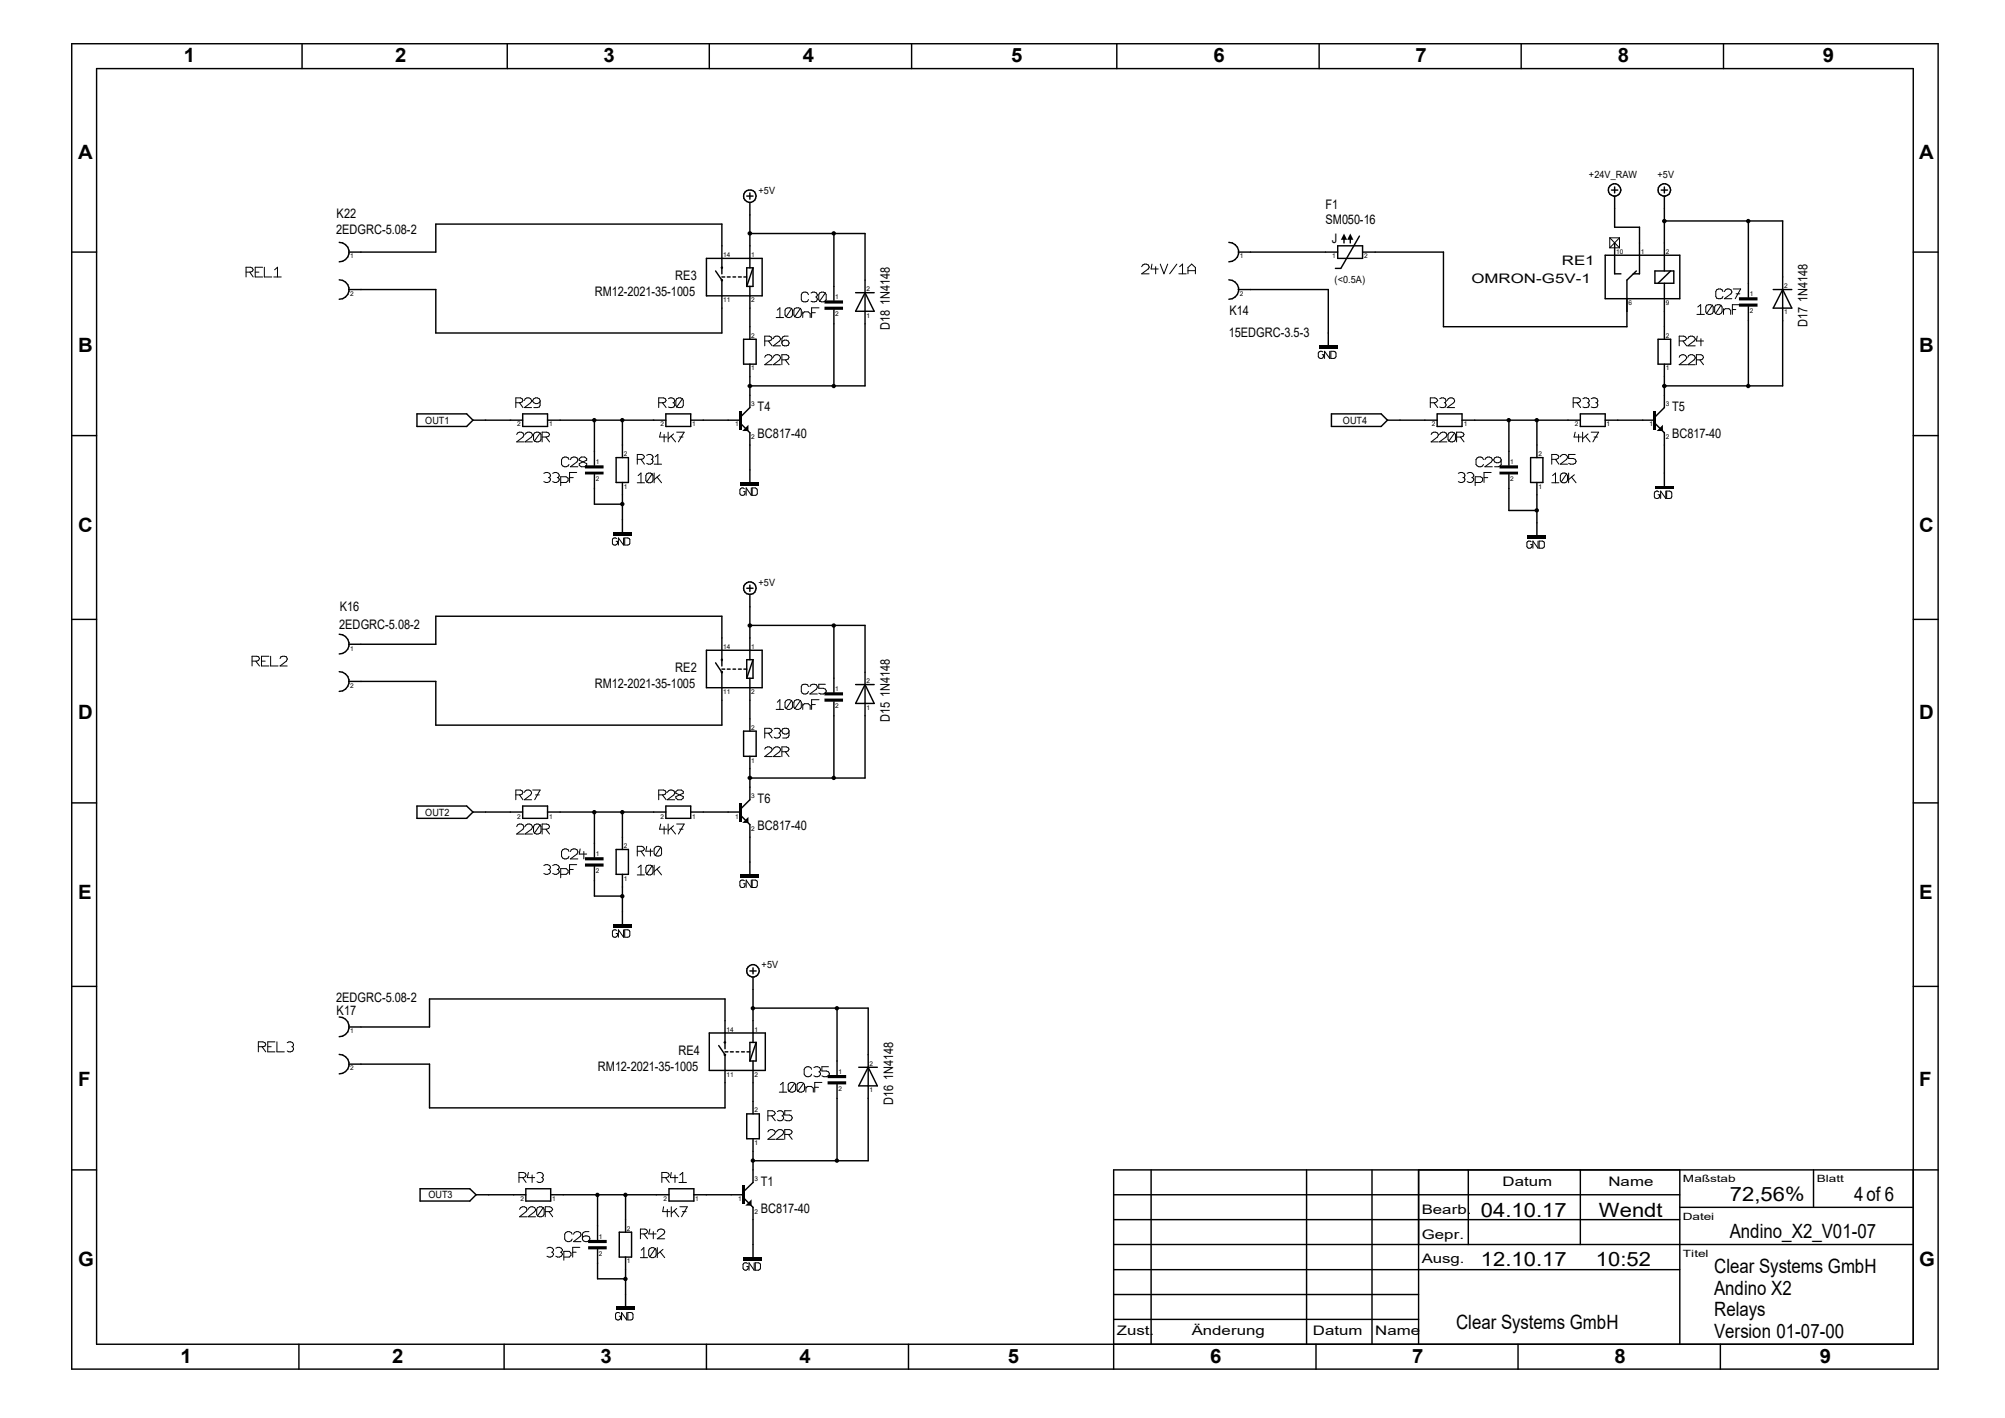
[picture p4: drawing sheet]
<svg xmlns="http://www.w3.org/2000/svg" width="297mm" height="210mm" viewBox="0 0 297 210" stroke-linecap="round" stroke-linejoin="round" font-family="sans-serif">
<g fill="none" stroke="#000" stroke-width=".15">
<path d="M38.9 39.6h-1.1v1.4h1.1M39.2 39.6v1.4h1.1M40.7 40l.4-.4v1.4M169.1 39.5a.56 .56 0 0 1 .6-.4 .56 .56 0 0 1 .5 .5l-.1 .2-1 .8h1.1M170.6 39.1l-.1 .7h1.1M171.2 39.5v1.1M171.9 39.1l.5 1.5 .6-1.5M174.3 39.1l-1 1.5M174.8 39.5l.4-.4v1.5M238.5 35.2l1.4 1.5M238.5 36.7h1.4M238.5 35.2v1.5"/>
<path d="M238.5 35.2h1.4M239.9 35.2l-1.4 1.5M239.9 35.2v1.5M36.4 40.3h.7l.4-.3-.1-.3-.3-.1h-.7v1.4M37 40.3l.5 .7M37.8 40.3h.6M40.6 41h1.1M76.4 59.6h.7l.4-.3-.2-.2-.2-.2h-.7v1.5M77 59.6l.5 .8M77.7 59.3a.54 .54 0 0 1 .6-.4 .54 .54 0 0 1 .4 .5l-.1 .2-.9 .8h1M80 59.4a.58 .58 0 0 1-.6 .4 .58 .58 0 0 1-.5-.5 .58 .58 0 0 1 .6-.4 .58 .58 0 0 1 .5 .4v.7l-.1 .3-.8 .1M97.6 59.6h.7l.4-.3-.1-.2-.3-.2h-.7v1.5"/>
<path d="M98.1 59.6l.6 .8M99 59.1a.56 .56 0 0 1 .6-.1 .56 .56 0 0 1 .3 .4l-.1 .2M99.7 59.6h.1M99.8 59.6l.1 .4a.65 .65 0 0 1-.9 .3M101.1 59.1l.1 .2v.7a.68 .68 0 0 1-1 .3M101.1 59.1a.61 .61 0 0 0-1 .2v.7l.1 .3M101.1 59.1l-.9 1.2M113.3 52.9a.56 .56 0 0 1 .6-.4 .56 .56 0 0 1 .5 .5l-.2 .3-.9 .7h1.1M113.3 50.5h.7l.4-.3-.2-.3-.2-.1h-.7v1.4M113.8 50.5l.6 .7M114.6 52.9a.51 .51 0 0 1 .7-.4 .51 .51 0 0 1 .2 .8l-.9 .7h1M114.6 50.2a.54 .54 0 0 1 .5-.4 .54 .54 0 0 1 .5 .5l-.1 .2-.9 .7h1"/>
<path d="M115 47h1.1M115.1 45.9l.4-.3v1.4M115.8 53.3h.7l.3-.1 .1-.3-.1-.2-.3-.2h-.7v1.5M116.3 53.3l.6 .7M116.8 49.8h-.6l-.2 .1-.2 .3v.7a.55 .55 0 0 0 .6 .3 .55 .55 0 0 0 .5-.4 .55 .55 0 0 0-.5-.4 .55 .55 0 0 0-.6 .4M117.3 45.7a.68 .68 0 0 0-1 .2v.8l.2 .2M117.3 45.7l.1 .2v.8a.58 .58 0 0 1-.9 .2M117.3 45.7l-.8 1.2M118.6 45.7a.68 .68 0 0 0-1 .2v.8l.1 .2M118.6 45.7l.1 .2v.8a.61 .61 0 0 1-1 .2M118.6 45.7l-.9 1.2M118.9 46.2v.8"/>
<path d="M118.9 46.4l.3-.2h.5l.3 .2v.6M119.8 43.6a.55 .55 0 0 0-.6-.4 .55 .55 0 0 0-.5 .4v.8a.57 .57 0 0 0 .5 .3 .57 .57 0 0 0 .6-.3M120.1 43.4a.56 .56 0 0 1 .6-.1 .56 .56 0 0 1 .4 .5l-.2 .2M120.2 46.3h.6M120.8 44h.1M120.9 44l.2 .4a.65 .65 0 0 1-1 .2M121.3 45.6h-1.1v1.4M122.3 43.4l.1 .2v.8a.68 .68 0 0 1-1 .2M122.3 43.4a.61 .61 0 0 0-1 .2v.8l.1 .2M122.3 43.4l-.9 1.2M174.6 40.6h1.1M176 40.6v-1l.5-.5 .6 .5v1"/>
<path d="M176 40.1h1.1M196 52.1a.44 .44 0 0 0-.7 .2v.5a.41 .41 0 0 0 .4 .3 .41 .41 0 0 0 .3-.3v-.3h-.1M197 52v1.1l-.8-1.1v1.1M197.1 52h.5l.3 .3v.5l-.1 .2-.7 .1zM211.9 59.6h.7l.4-.3-.2-.2-.2-.2h-.7v1.5M212.4 59.6l.6 .8M213.3 59.1a.55 .55 0 0 1 .6-.2 .55 .55 0 0 1 .3 .5l-.1 .2M214 59.6h.1M214.1 59.6l.1 .4a.63 .63 0 0 1-.9 .3M214.4 59.3a.56 .56 0 0 1 .6-.4 .56 .56 0 0 1 .5 .5l-.2 .2-.9 .8h1.1M233 59.6h.8l.3-.3-.1-.2-.2-.2h-.8v1.5M233.6 59.6l.5 .8"/>
<path d="M234.5 59.1a.56 .56 0 0 1 .6-.1 .56 .56 0 0 1 .3 .4l-.1 .2M235.2 59.6h.1M235.3 59.6l.1 .4a.65 .65 0 0 1-.9 .3M235.7 59.1a.59 .59 0 0 1 .6-.2 .59 .59 0 0 1 .4 .5l-.1 .2M236.4 59.6h.2M236.6 59.6l.1 .4a.68 .68 0 0 1-1 .3M248.8 50.5h.6l.5-.3-.2-.3-.3-.1h-.6v1.4M248.8 52.9a.56 .56 0 0 1 .6-.4 .56 .56 0 0 1 .5 .5l-.2 .3-.9 .7h1.1M249.3 50.5l.6 .7M250 52.9a.56 .56 0 0 1 .6-.4 .56 .56 0 0 1 .5 .5l-.1 .3-1 .7h1.1M250 50.2a.56 .56 0 0 1 .6-.4 .56 .56 0 0 1 .5 .5l-1.1 .9h1.1M251.3 53.3h.7l.2-.1 .1-.3-.1-.2-.2-.2h-.7v1.5"/>
<path d="M251.4 46.6h1.1M251.4 49.8l-.1 .7h1M251.5 45.5l.4-.4v1.5M251.8 53.3l.5 .7M252 50.2v1M253.7 45.2l.1 .3v.7a.61 .61 0 0 1-1 .2M253.7 45.2a.68 .68 0 0 0-1 .3v.7l.1 .2M253.7 45.2l-.9 1.2M254.9 45.2l.2 .3v.7a.61 .61 0 0 1-1 .2M254.9 45.2a.65 .65 0 0 0-.9 .3v.7l.1 .2M254.9 45.2l-.8 1.2M255.2 43.2a.55 .55 0 0 0-.5-.4 .55 .55 0 0 0-.5 .4v.7a.57 .57 0 0 0 .5 .4 .57 .57 0 0 0 .5-.4"/>
<path d="M255.3 45.7v.9M255.3 46l.3-.3h.5l.3 .3v.6M255.4 43.2a.56 .56 0 0 1 .6-.4 .56 .56 0 0 1 .5 .5l-.1 .2-1 .7h1.1M256.6 45.8h.5M256.8 42.8h1.1l-.9 1.4M257.2 43.5h.5M257.7 45.1h-1.1v1.5M76.5 64.3a.55 .55 0 0 1 .6-.3 .55 .55 0 0 1 .5 .5l-.1 .2-1 .7h1.1M77.8 64.3a.57 .57 0 0 1 .6-.3 .57 .57 0 0 1 .5 .5l-.2 .2-.9 .7h1.1M80 64.1a.64 .64 0 0 0-1 .2v.8l.2 .2M80 64.1l.1 .2v.8a.64 .64 0 0 1-.9 .2M80 64.1l-.8 1.2"/>
<path d="M80.3 64.7h.7l.3-.1 .1-.3-.1-.2-.3-.1h-.7v1.4M80.6 70.1a.59 .59 0 0 1 .6-.1 .59 .59 0 0 1 .3 .5l-.1 .2M80.9 64.7l.5 .7M81.2 70.7h.2M81.4 70.7l.1 .4a.61 .61 0 0 1-.9 .2M81.9 70.1a.59 .59 0 0 1 .6-.1 .59 .59 0 0 1 .3 .5l-.1 .2M82.5 70.7h.2M82.7 70.7l.1 .3a.57 .57 0 0 1-.3 .5 .57 .57 0 0 1-.6-.2M83.1 71.5h.8l.3-.3v-.4l-.3-.2h-.8v1.3M84.3 68.1a.58 .58 0 0 0-.6-.4 .58 .58 0 0 0-.5 .4v.7a.61 .61 0 0 0 .5 .3 .61 .61 0 0 0 .6-.3M84.4 70.7h.5M84.5 68.1a.57 .57 0 0 1 .6-.4 .57 .57 0 0 1 .5 .5l-.1 .2-1 .7h1.1"/>
<path d="M85.4 70h-1v1.5M85.8 67.9v.3l1.1 .5v.2l-.3 .2h-.5l-.3-.2v-.2l1.1-.5v-.3l-.3-.2h-.5zM91.4 79.8a.39 .39 0 0 0-.7 .1v.6a.4 .4 0 0 0 .4 .3 .4 .4 0 0 0 .4-.3v-.3h-.2M92.4 79.7v1l-.8-1v1M92.5 79.7l.7 .1 .1 .1-.1 .7-.7 .1zM94.4 68h.7l.2-.1 .2-.3-.4-.3h-.7v1.4M94.4 71.5h1.1M94.5 70.4l.5-.3v1.4M95 68l.5 .7M95.8 67.4a.55 .55 0 0 1 .6-.1 .55 .55 0 0 1 .3 .5l-.1 .2M96.5 68h.1M96.6 70.2a.57 .57 0 0 0-.9 .2v.8l.1 .2"/>
<path d="M96.6 68l.1 .4a.57 .57 0 0 1-.9 .2M96.6 70.2l.1 .2v.8a.59 .59 0 0 1-.9 .2M96.6 70.2l-.8 1.2M96.9 70.1v1.4M96.9 68.7h1.1M97.1 67.6l.4-.3v1.4M97.3 70.7l.7 .8M97.7 70.3l-.8 .7M97.9 64l-.2 .7h1.1M98.4 64.3v1.1M99 64v1.4M99.4 64.6l.7 .8"/>
<path d="M99.8 64.3l-.8 .7M100.2 64h1.1l-.8 1.4M100.7 64.7h.5M110.3 72.4l-.2-.1-.4 .1-.1 .7a.41 .41 0 0 0 .4 .3 .41 .41 0 0 0 .4-.3v-.3h-.2M111.3 72.3v1.1l-.8-1.1v1.1M111.4 72.3h.5l.2 .1 .1 .2-.1 .7-.7 .1zM212 64.3a.55 .55 0 0 1 .6-.3 .55 .55 0 0 1 .5 .5l-.2 .2-.9 .7h1.1M213.2 64.3a.57 .57 0 0 1 .6-.3 .57 .57 0 0 1 .5 .5l-.1 .2-1 .7h1.1M215.5 64.1l.1 .2v.8a.64 .64 0 0 1-1 .2M215.5 64.1a.64 .64 0 0 0-1 .2v.8l.1 .2M215.5 64.1l-.9 1.2M215.8 64.7h.7l.2-.1 .2-.3-.2-.2-.2-.1h-.7v1.4"/>
<path d="M216 70.1a.59 .59 0 0 1 .6-.1 .59 .59 0 0 1 .4 .5l-.1 .2M216.3 64.7l.6 .7M216.7 70.7h.2M216.9 70.7l.1 .4a.61 .61 0 0 1-1 .2M217.3 70.1a.59 .59 0 0 1 .6-.1 .59 .59 0 0 1 .4 .5l-.2 .2M218 70.7h.1M218.1 70.7l.2 .3a.57 .57 0 0 1-.4 .5 .57 .57 0 0 1-.6-.2M218.5 71.5h.8l.3-.3v-.4l-.3-.2h-.8v1.3M219.8 68.1a.58 .58 0 0 0-.6-.4 .58 .58 0 0 0-.5 .4v.7a.61 .61 0 0 0 .5 .3 .61 .61 0 0 0 .6-.3M219.8 70.7h.6M220 68.1a.57 .57 0 0 1 .5-.4 .57 .57 0 0 1 .6 .5l-.2 .2-.9 .7h1.1M220.9 70h-1.1v1.5"/>
<path d="M222.4 68.2a.57 .57 0 0 1-.6 .4 .57 .57 0 0 1-.5-.5 .58 .58 0 0 1 .5-.4 .58 .58 0 0 1 .6 .4v.7l-.2 .2-.2 .1h-.6M229.9 71.5h1M229.9 68h.6l.3-.1 .1-.3-.4-.3h-.6v1.4M230 70.4l.4-.3v1.4M230.4 68l.5 .7M231.1 67.6a.55 .55 0 0 1 .6-.3 .55 .55 0 0 1 .5 .5l-.1 .2-1 .7h1.1M232.1 70.2a.57 .57 0 0 0-1 .2v.8l.2 .2M232.1 70.2l.1 .2v.8a.59 .59 0 0 1-.9 .2M232.1 70.2l-.8 1.2M232.4 70.1v1.4M232.8 70.7l.7 .8M233.2 70.3l-.8 .7"/>
<path d="M233.3 67.3h-.9v.6h.6l.3 .1 .2 .4a.71 .71 0 0 1-1.1 .2M233.3 64l-.1 .7h1.1M233.8 64.3v1.1M234.4 64v1.4M234.9 64.6l.6 .8M235.2 64.3l-.8 .7M235.7 64h1.1l-.8 1.4M236.1 64.7h.5M245.7 72.9l-.2-.2-.3 .2-.1 .7a.41 .41 0 0 0 .3 .2 .41 .41 0 0 0 .4-.2v-.3h-.2M246.8 72.7v1.1l-.8-1.1v1.1M246.9 72.7h.5l.2 .2v.1v.7l-.7 .1zM37.3 97.9h.8l.2-.1 .1-.3-.1-.2-.2-.1h-.8v1.4"/>
<path d="M37.9 97.9l.5 .7M38.7 97.9h.6M39.8 97.2h-1.1v1.4h1.1M40.1 97.2v1.4h1.1M41.5 97.5a.55 .55 0 0 1 .6-.3 .55 .55 0 0 1 .4 .5l-.1 .2-.9 .7h1M226.8 80.2a.39 .39 0 0 0-.6 .2v.5a.4 .4 0 0 0 .4 .3 .4 .4 0 0 0 .3-.3v-.3h-.2M227.8 80.1v1.1l-.7-1.1v1.1M228 80.1l.7 .1 .1 .2-.1 .7-.7 .1zM76.4 117.7h.7l.2-.1 .2-.3-.4-.3h-.7v1.4M77 117.7l.5 .7M77.7 117.3a.55 .55 0 0 1 .6-.3 .55 .55 0 0 1 .4 .5l-.1 .2-.9 .7h1M78.9 117h1.1l-.8 1.4"/>
<path d="M79.3 117.7h.6M97.6 117.7h.7l.3-.1 .1-.3-.4-.3h-.7v1.4M98.1 117.7l.6 .7M98.8 117.3a.58 .58 0 0 1 .6-.3 .58 .58 0 0 1 .5 .5l-.1 .2-1 .7h1.1M100.1 117.2l.3-.2h.5l.3 .2v.3l-1.1 .5v.2l.3 .2h.5l.3-.2v-.2l-1.1-.5zM113.3 111a.58 .58 0 0 1 .6-.4 .58 .58 0 0 1 .5 .5l-.2 .2-.9 .8h1.1M113.3 108.6h.7l.2-.1 .2-.3-.2-.3h-.2h-.7v1.4M113.8 108.6l.6 .7M114.6 111a.55 .55 0 0 1 .5-.4 .55 .55 0 0 1 .5 .5l-.1 .2-.9 .8h1M114.7 107.9a.58 .58 0 0 1 .9 .4l-.1 .3M115 105.1h1.1M115.1 104l.4-.4v1.5"/>
<path d="M115.4 108.6h.1M115.5 108.6l.1 .3a.57 .57 0 0 1-.9 .3M115.8 111.3h.7l.3-.1 .1-.2-.4-.4h-.7v1.5M116.3 111.3l.6 .8M116.9 108.3a.51 .51 0 0 1-.7 .4 .51 .51 0 0 1-.2-.8 .63 .63 0 0 1 .9 .3v.7l-.1 .3-.3 .1h-.5M117.3 103.8l.1 .2v.7a.6 .6 0 0 1-.9 .2M117.3 103.8a.61 .61 0 0 0-1 .2v.7l.2 .2M117.3 103.8l-.8 1.1M118.6 103.8l.1 .2v.7a.64 .64 0 0 1-1 .2M118.6 103.8a.61 .61 0 0 0-1 .2v.7l.1 .2M118.6 103.8l-.9 1.1M118.9 104.2v.9"/>
<path d="M118.9 104.5l.3-.3h.5l.3 .3v.6M119.8 101.7a.57 .57 0 0 0-.6-.4 .57 .57 0 0 0-.5 .4v.7a.55 .55 0 0 0 .5 .4 .55 .55 0 0 0 .6-.4M120 101.7a.58 .58 0 0 1 .6-.4 .58 .58 0 0 1 .5 .5l-.2 .3-.9 .7h1.1M120.2 104.4h.6M121.3 103.6h-1.1v1.5M122.3 101.3h-1v.6h.7l.3 .2 .1 .3a.71 .71 0 0 1-1.1 .3M76.5 122.4a.51 .51 0 0 1 .7-.3 .51 .51 0 0 1 .3 .7l-1 .7h1.1M77.8 122.4a.53 .53 0 0 1 .7-.4 .53 .53 0 0 1 .2 .8l-.9 .7h1.1M80 122.2l.1 .2v.7a.61 .61 0 0 1-.9 .3M80 122.2a.61 .61 0 0 0-1 .2v.7l.2 .3M80 122.2l-.8 1.2M80.3 122.8h.7l.3-.1 .1-.3-.1-.2-.3-.2h-.7v1.5"/>
<path d="M80.6 128.2a.59 .59 0 0 1 .9 .3l-.1 .3M80.9 122.8l.5 .7M81.2 128.8h.2M81.4 128.8l.1 .4a.64 .64 0 0 1-.9 .2M81.9 128.2a.59 .59 0 0 1 .9 .3l-.1 .3M82.5 128.8h.2M82.7 128.8l.1 .2a.58 .58 0 0 1-.3 .5 .58 .58 0 0 1-.6-.1M83.1 129.5h.8l.3-.3v-.3l-.3-.2h-.8v1.3M84.3 126.1a.58 .58 0 0 0-.6-.4 .58 .58 0 0 0-.5 .4v.7a.58 .58 0 0 0 .5 .4 .58 .58 0 0 0 .6-.4M84.4 128.8h.5M84.5 126.1a.56 .56 0 0 1 .6-.4 .56 .56 0 0 1 .5 .5l-.1 .3-1 .7h1.1M85.4 128.1h-1v1.4"/>
<path d="M85.9 125.7l-.1 .8h1.1M86.5 126.1v1.1M91.4 137.8a.38 .38 0 0 0-.7 .2v.5a.38 .38 0 0 0 .7 .2l.1-.4h-.2M92.4 137.7v1.1l-.8-1.1v1.1M92.5 137.7l.7 .1 .1 .2-.1 .7-.7 .1zM94.4 129.6h1.1M94.4 126.1h.7l.4-.4-.2-.2-.2-.2h-.7v1.5M94.5 128.5l.5-.4v1.5M95 126.1l.5 .7M95.8 125.3l-.1 .8h1M96.4 125.7v1.1M96.6 128.2l.1 .3v.7a.57 .57 0 0 1-.9 .3"/>
<path d="M96.6 128.2a.63 .63 0 0 0-.9 .3v.7l.1 .3M96.6 128.2l-.8 1.3M96.9 128.1v1.5M97.3 128.7l.7 .9M97.7 128.4l-.8 .7M97.9 125.5a.61 .61 0 0 0-1 .2v.7l.2 .3M97.9 125.5l.1 .2v.7a.65 .65 0 0 1-.9 .3M97.9 125.5l-.8 1.2M97.9 122l-.2 .8h1.1M98.4 122.4v1.1M99 122v1.5M99.4 122.7l.7 .8"/>
<path d="M99.8 122.3l-.8 .7M100.2 122h1.1l-.8 1.5M100.7 122.8h.5M110.3 130.4a.44 .44 0 0 0-.7 .2v.5a.39 .39 0 0 0 .4 .4 .39 .39 0 0 0 .4-.4v-.2h-.2M111.3 130.3v1.1l-.8-1.1v1.1M111.4 130.3l.7 .1 .1 .2-.1 .8h-.7zM38.3 155l.9-.1 .2-.2-.2-.3-.3-.1h-.6v1.5M38.8 155l.6 .8M39.7 155h.5M40.7 154.3h-1v1.5h1M41 154.3v1.5h1.1M42.5 154.4a.56 .56 0 0 1 .6-.1 .56 .56 0 0 1 .4 .5l-.2 .2"/>
<path d="M43.2 155h.1M43.3 155l.2 .4a.58 .58 0 0 1-1 .3M120.2 158.4a.58 .58 0 0 0-.5-.4 .58 .58 0 0 0-.6 .4v.7a.58 .58 0 0 0 .6 .4 .58 .58 0 0 0 .5-.4M120.6 158.1a.59 .59 0 0 1 .6-.1 .59 .59 0 0 1 .3 .5l-.1 .2M121.3 158.7h.1M121.4 158.7l.1 .4a.61 .61 0 0 1-.9 .2M122.7 158h-.9v.6h.6l.3 .1 .2 .4a.71 .71 0 0 1-1.1 .2M76.9 174.4h.7l.2-.1 .1-.3-.1-.2-.2-.1h-.7v1.4M77 179.1a.56 .56 0 0 1 .6-.4 .56 .56 0 0 1 .5 .5l-.2 .3-.9 .7h1.1M77.4 174.4l.5 .7M78.2 179.1a.56 .56 0 0 1 .6-.4 .56 .56 0 0 1 .5 .5l-.1 .3-1 .7h1.1M78.3 173.7l-.2 .7h1.1"/>
<path d="M78.8 174v1.1M79.5 173.8a.56 .56 0 0 1 .6-.1 .56 .56 0 0 1 .4 .5l-.2 .2M80.2 174.4h.1M80.3 174.4l.2 .4a.58 .58 0 0 1-1 .2M80.5 178.9a.61 .61 0 0 0-1 .2v.7l.1 .3M80.5 178.9l.1 .2v.7a.61 .61 0 0 1-1 .3M80.5 178.9l-.9 1.2M80.8 179.5h.6l.3-.1 .2-.3-.2-.2-.3-.2h-.6v1.5M81.3 179.5l.6 .7M98 174.4h.7l.3-.1 .1-.3-.1-.2-.3-.1h-.7v1.4M98.3 178.7l-.1 .8h1.1M98.6 174.4l.5 .7"/>
<path d="M98.8 179.1v1.1M99.4 173.7l-.1 .7h1.1M99.4 178.7v1.5M99.9 179.4l.6 .8M100 174v1.1M100.2 179l-.8 .7M100.6 175.1h1.1M100.7 178.7h1.1l-.8 1.5M100.7 174l.4-.3v1.4M101.1 179.5h.5M113.7 167.6a.58 .58 0 0 1 .6-.3 .58 .58 0 0 1 .6 .5l-.2 .2-1 .7h1.2M113.7 165.3h.7l.3-.2 .2-.2-.2-.3-.3-.1h-.7v1.5"/>
<path d="M114.3 165.3l.6 .7M115 167.6a.55 .55 0 0 1 .6-.3 .55 .55 0 0 1 .5 .5l-.1 .2-1 .7h1.1M115.1 164.6a.55 .55 0 0 1 .6-.1 .55 .55 0 0 1 .4 .5l-.1 .3M115.4 161.8h1.1M115.6 160.7l.4-.4v1.5M115.8 165.3h.2M116 165.3l.1 .3a.57 .57 0 0 1-1 .3M116.2 168h.8l.2-.1 .1-.3-.3-.3h-.8v1.4M116.8 168l.5 .7M117.2 164.5h-1v.6h.8l.3 .4-.1 .4-.2 .1-.8-.1M117.7 160.4l.2 .3v.7a.64 .64 0 0 1-1 .2M117.7 160.4a.64 .64 0 0 0-.9 .3v.7l.1 .2"/>
<path d="M117.7 160.4l-.8 1.2M119 160.4l.2 .3v.7a.64 .64 0 0 1-1 .2M119 160.4a.64 .64 0 0 0-.9 .3v.7l.1 .2M119 160.4l-.8 1.2M119.4 160.9v.9M119.4 161.2l.2-.3h.6l.3 .3v.6M120.7 161h.5M121.8 160.3h-1.1v1.5M81 184.9a.59 .59 0 0 1 1 .3l-.2 .3M81.7 185.5h.1M81.8 185.5l.2 .2a.58 .58 0 0 1-.4 .5 .58 .58 0 0 1-.6-.1M82.3 184.9a.59 .59 0 0 1 1 .3l-.2 .3"/>
<path d="M83 185.5h.1M83.1 185.5l.2 .2a.58 .58 0 0 1-.4 .5 .58 .58 0 0 1-.6-.1M83.5 186.2h.8l.3-.3v-.3l-.3-.3h-.8v1.3M84.8 182.8a.58 .58 0 0 0-.6-.4 .58 .58 0 0 0-.5 .4v.7a.58 .58 0 0 0 .5 .4 .58 .58 0 0 0 .6-.4M84.8 185.5h.5M85 182.8a.56 .56 0 0 1 .6-.4 .56 .56 0 0 1 .5 .5l-.2 .2-.9 .8h1.1M85.9 184.7h-1.1v1.5M87.2 182.4h-.5l-.3 .1-.1 .3v.7a.56 .56 0 0 0 .6 .4 .56 .56 0 0 0 .5-.5 .61 .61 0 0 0-.6-.4 .61 .61 0 0 0-.5 .4M91.8 194.5a.39 .39 0 0 0-.6 .1v.6a.38 .38 0 0 0 .6 .2l.1-.5h-.2M92.8 194.4v1.1l-.7-1.1v1.1M93 194.4l.7 .1 .1 .1-.1 .8-.7 .1zM94.9 186.3h1"/>
<path d="M94.9 182.8h.6l.4-.4-.1-.2-.3-.2h-.6v1.5M95 185.2l.4-.4v1.5M95.4 182.8l.5 .7M96.3 182l-.2 .8h1.1M96.8 182.4v1.1M97.1 184.9l.1 .3v.7a.58 .58 0 0 1-.9 .2M97.1 184.9a.61 .61 0 0 0-1 .3v.7l.2 .2M97.1 184.9l-.8 1.2M97.4 184.8v1.5M97.4 182.4a.57 .57 0 0 1 .6-.4 .57 .57 0 0 1 .5 .5l-.2 .3-.9 .7h1.1M97.8 185.4l.7 .9M98.2 185l-.8 .8"/>
<path d="M110.7 187.1a.44 .44 0 0 0-.6 .2v.5l.3 .3 .3-.1 .1-.2v-.2h-.2M111.7 187v1.1l-.7-1.1v1.1M111.9 187h.5l.2 .3v.5l-.2 .3h-.5z"/>
</g>
<g fill="#000">
<path d="M199.1 34.6l.5 .9h-1zM200 34.6l.5 .9h-.9zM109.9 63.8l1-.9v.9zM246.3 62.9v.9h-.9zM109.9 121.9l1-.9v.9zM111.3 177.6v1h-.9z"/>
<path d="M122.1 45.4h2.8v.5h-2.8zM122.1 44.5h2.8v.5h-2.8z" fill-rule="evenodd"/>
<path d="M195.4 51.2h2.8v.4h-2.8z" fill-rule="evenodd"/>
<path d="M257.6 45h2.7v.4h-2.7zM257.6 44h2.7v.5h-2.7z" fill-rule="evenodd"/>
<path d="M86.7 69.8h2.7v.5h-2.7zM86.7 68.9h2.7v.5h-2.7z" fill-rule="evenodd"/>
<path d="M90.8 78.8h2.8v.5h-2.8z" fill-rule="evenodd"/>
<path d="M109.7 71.5h2.8v.4h-2.8z" fill-rule="evenodd"/>
<path d="M222.1 69.8h2.8v.5h-2.8zM222.1 68.9h2.8v.5h-2.8z" fill-rule="evenodd"/>
<path d="M226.3 79.3h2.7v.5h-2.7z" fill-rule="evenodd"/>
<path d="M122.1 103.5h2.8v.4h-2.8zM122.1 102.5h2.8v.5h-2.8z" fill-rule="evenodd"/>
<path d="M86.7 127.9h2.7v.5h-2.7zM86.7 127h2.7v.4h-2.7z" fill-rule="evenodd"/>
<path d="M90.8 136.9h2.8v.4h-2.8z" fill-rule="evenodd"/>
<path d="M109.7 129.5h2.8v.5h-2.8z" fill-rule="evenodd"/>
<path d="M122.6 160.1h2.7v.5h-2.7zM122.6 159.2h2.7v.5h-2.7z" fill-rule="evenodd"/>
<path d="M87.1 184.6h2.8v.4h-2.8zM87.1 183.6h2.8v.5h-2.8z" fill-rule="evenodd"/>
<path d="M91.3 193.5h2.7v.5h-2.7z" fill-rule="evenodd"/>
<path d="M110.2 186.2h2.7v.4h-2.7z" fill-rule="evenodd"/>
<circle cx="106.9" cy="39.6" r=".19"/>
<circle cx="111.1" cy="34.6" r=".34"/>
<circle cx="123.5" cy="34.6" r=".33"/>
<circle cx="246.6" cy="32.7" r=".34"/>
<circle cx="259" cy="32.7" r=".33"/>
<circle cx="106.9" cy="41.5" r=".19"/>
<circle cx="111.1" cy="57.2" r=".34"/>
<circle cx="123.5" cy="57.2" r=".33"/>
<circle cx="246.6" cy="57.2" r=".34"/>
<circle cx="259" cy="57.2" r=".33"/>
<circle cx="88" cy="62.2" r=".33"/>
<circle cx="92.2" cy="62.2" r=".33"/>
<circle cx="92.2" cy="74.7" r=".33"/>
<circle cx="223.5" cy="62.2" r=".33"/>
<circle cx="227.6" cy="62.2" r=".33"/>
<circle cx="227.6" cy="75.6" r=".33"/>
<circle cx="106.9" cy="97.7" r=".19"/>
<circle cx="106.9" cy="99.5" r=".19"/>
<circle cx="111.1" cy="92.6" r=".34"/>
<circle cx="123.5" cy="92.6" r=".33"/>
<circle cx="111.1" cy="115.2" r=".34"/>
<circle cx="123.5" cy="115.2" r=".33"/>
<circle cx="88" cy="120.3" r=".33"/>
<circle cx="92.2" cy="132.7" r=".33"/>
<circle cx="92.2" cy="120.3" r=".33"/>
<circle cx="107.4" cy="156.2" r=".19"/>
<circle cx="107.4" cy="154.4" r=".19"/>
<circle cx="111.5" cy="149.3" r=".33"/>
<circle cx="124" cy="149.3" r=".33"/>
<circle cx="88.5" cy="177" r=".33"/>
<circle cx="92.6" cy="177" r=".33"/>
<circle cx="111.5" cy="171.9" r=".33"/>
<circle cx="124" cy="171.9" r=".33"/>
<circle cx="92.6" cy="189.4" r=".33"/>
</g>
<g fill="none" stroke="#000" stroke-width=".21">
<path d="M10.6 6.5h276.5v196.3h-276.5zM14.3 10.2h269.1v188.9h-269.1zM44.7 6.5v3.7M75.1 6.5v3.7M105.1 6.5v3.7M135 6.5v3.7M165.4 6.5v3.7M195.4 6.5v3.7M225.3 6.5v3.7M255.3 6.5v3.7M10.6 37.3h3.7M50.2 35.9a1.44 1.44 0 0 1 1.5 1.4 1.44 1.44 0 0 1-1.5 1.5"/>
<path d="M51.6 37.3h13v-4.1h42.3v7.4M104.6 38.3h8.3v5.5h-8.3zM110.6 29h.9M111.1 28.6v.9M111.1 30v9.7M111.1 34.6h17v22.5h-17M111.5 39.7v2.7h-.9M111.5 39.7h-.9v2.7M111.5 39.7l-.9 2.7M123.5 34.6v9.9M182 35.9a1.44 1.44 0 0 1 1.5 1.4 1.44 1.44 0 0 1-1.5 1.5M183.4 37.3h14.8"/>
<path d="M197.8 39.8h.8M198.2 36.4h3.6v1.9h-3.6zM199.1 35.1v.9M200 35.1v.9M201.4 35l-2.8 4.8M201.8 37.3h12v11.1h27.2v-6.9l1.4-1.4M237.8 37.8h11v6.4h-11zM238.7 28.2h.9M239.2 27.7v.9M239.2 29v4.7h3.7v6.9h-1M239.2 36v4.6h.9M246.1 28.2h.9"/>
<path d="M246.5 27.7v.9M246.5 29v11.1M246.5 32.7h17.6v24.4h-17.6M259 32.7v11.3M283.4 37.3h3.7M50.2 41.4a1.44 1.44 0 0 1 1.5 1.5 1.44 1.44 0 0 1-1.5 1.4M106 40.1l.9 1.4v7.8h-42.3v-6.4h-13M106.9 41h.5M107.7 41h.5M108.6 41h.4M109.4 41h.4M110.2 50.2h1.8v3.7h-1.8z"/>
<path d="M110.2 41h.4M111.1 42.4v7.8M111.1 53.9v6.5l-1.4 1.4M123.5 45.9v11.2M126.7 43.3h2.8M128.1 43.3l1.4 2.8h-2.8zM182 41.4a1.44 1.44 0 0 1 1.5 1.5 1.44 1.44 0 0 1-1.5 1.4M183.4 42.9h13.4v8.3M245.2 40.1h2.7v1.9h-2.7zM245.6 50.2h1.9v3.7h-1.9zM246.5 42v8.2M246.5 53.9v6.5l-1.3 1.4"/>
<path d="M247.5 40.1l-1.9 1.9M259 45.4v11.7M262.7 42.9h2.7M264.1 42.9l1.3 2.7h-2.7zM10.6 64.5h3.7M61.8 61.3h7.3l1 .9-1 1h-7.3zM70.1 62.2h7.3M77.4 61.3h3.7v1.9h-3.7zM81.1 62.2h17.5M88.1 62.2v6.7M88.1 70.3v4.4h4.1M91.3 67.8h1.8v3.7h-1.8z"/>
<path d="M92.2 62.2v5.6M92.2 71.5v7.3M98.6 61.3h3.7v1.9h-3.7zM102.3 62.2h7.4M109.7 62.7l1.4 1.4v7.4M197.2 61.3h7.4l.9 .9-.9 1h-7.4zM205.5 62.2h7.4M212.9 61.3h3.7v1.9h-3.7zM216.6 62.2h17.5M223.5 62.2v6.7M223.5 70.3v5.3h4.2M226.7 67.8h1.9v3.7h-1.9z"/>
<path d="M227.7 62.2v5.6M227.7 71.5v7.8M234.1 61.3h3.7v1.9h-3.7zM237.8 62.2h7.4M245.2 62.7l1.3 1.4v7.8M283.4 64.5h3.7M10.6 91.7h3.7M50.2 93.9a1.46 1.46 0 0 1 1.5 1.5 1.46 1.46 0 0 1-1.5 1.5M50.2 99.5a1.46 1.46 0 0 1 1.5 1.4 1.46 1.46 0 0 1-1.5 1.5M51.6 95.4h13v-4.1h42.3v7.3M104.6 96.3h8.3v5.6h-8.3zM106 98.2l.9 1.4v7.8h-42.3v-6.5h-13"/>
<path d="M106.9 99.1h.5M107.7 99.1h.5M108.6 99.1h.4M109.4 99.1h.4M110.2 99.1h.4M110.6 87.1h.9M111.1 86.7v.9M111.1 88.1v9.6M111.1 92.6h17v22.6h-17M111.5 97.7v2.8h-.9M111.5 97.7l-.9 2.8M111.5 97.7h-.9v2.8"/>
<path d="M123.5 92.6v9.9M283.4 91.7h3.7M10.6 118.9h3.7M61.8 119.4h7.3l1 .9-1 .9h-7.3zM77.4 119.4h3.7v1.8h-3.7zM98.6 119.4h3.7v1.8h-3.7zM110.2 108.3h1.8v3.7h-1.8zM111.1 100.5v7.8M111.1 112v6.4l-1.4 1.4M123.5 103.9v11.3M126.7 101.4h2.8M128.1 101.4l1.4 2.8h-2.8z"/>
<path d="M283.4 118.9h3.7M70.1 120.3h7.3M81.1 120.3h17.5M88.1 120.3v6.7M88.1 128.4v4.3h4.1M91.3 125.8h1.8v3.7h-1.8zM92.2 120.3v5.5M92.2 129.5v7.4M102.3 120.3h7.4M109.7 120.7l1.4 1.4v7.4M10.6 146.1h3.7M50.2 150.6a1.46 1.46 0 0 1 1.5 1.5 1.46 1.46 0 0 1-1.5 1.4"/>
<path d="M50.2 156.2a1.44 1.44 0 0 1 1.5 1.4 1.44 1.44 0 0 1-1.5 1.4M51.6 152.1h12v-4.1h43.8v7.3M105.1 153h8.3v5.5h-8.3zM106.5 154.9l.9 1.3v7.9h-43.8v-6.5h-12M107.4 155.8h.4M108.2 155.8h.4M109.1 155.8h.3M109.9 155.8h.4M110.7 155.8h.4M111.1 143.8h.9M111.5 143.3v.9M111.5 144.7v9.7"/>
<path d="M111.5 157.1v7.9M111.5 149.3h17.1v22.6h-17.1M112 154.4l-.9 2.7M112 154.4v2.7h-.9M112 154.4h-.9v2.7M124 149.3v9.9M127.2 158.1h2.8M128.6 158.1l1.4 2.7h-2.8zM283.4 146.1h3.7M10.6 173.3h3.7M62.2 176.1h7.4l.9 .9-.9 .9h-7.4zM70.5 177h7.4"/>
<path d="M77.9 176.1h3.7v1.8h-3.7zM81.6 177h17.5M88.5 177v6.6M92.7 177v5.5M99.1 176.1h3.7v1.8h-3.7zM102.8 177h7.4M110.2 177.4l1.3 1.4v7.4M110.6 165h1.9v3.7h-1.9zM111.5 168.7v6.4l-1.3 1.4M124 160.6v11.3M165 177h83.8M170.5 173.3v25.8"/>
<path d="M193.5 173.3v25.8M203.2 173.3v25.8M210.1 173.3v25.8M217.5 173.3v11M234.1 173.3v11M248.8 173.3v25.8M248.8 178.8h34.6M268.6 173.3v5.5M287.1 173.3h-122.1v29.5M44.3 199.1v3.7M74.7 199.1v3.7M88.5 185v4.4h4.2"/>
<path d="M91.7 182.5h1.9v3.7h-1.9zM92.7 186.2v7.3M104.6 199.1v3.7M134.6 199.1v3.7M165 188h83.8M165 184.3h118.4M165 180.6h83.8M165 195.4h45.1M165 191.7h45.1M194.9 199.1v3.7M224.9 199.1v3.7M254.8 199.1v3.7"/>
<circle cx="111.1" cy="29.1" r=".92"/>
<circle cx="239.2" cy="28.1" r=".92"/>
<circle cx="246.5" cy="28.1" r=".93"/>
<circle cx="111.1" cy="87.1" r=".92"/>
<circle cx="111.5" cy="143.8" r=".92"/>
</g>
<path d="M109.7 60.8v2.8M245.1 60.8v2.8M109.7 118.9v2.8M110.1 175.6v2.8" fill="none" stroke="#000" stroke-width=".38"/>
<path d="M245.2 72.1h2.7" fill="none" stroke="#000" stroke-width=".42"/>
<g font-size="2.9">
<text x="27.2" y="9.2">1</text>
<text x="58.5" y="9.2">2</text>
<text x="89.4" y="9.2">3</text>
<text x="118.9" y="9.2">4</text>
<text x="149.8" y="9.2">5</text>
<text x="179.7" y="9.2">6</text>
<text x="209.7" y="9.2">7</text>
<text x="239.6" y="9.2">8</text>
<text x="270" y="9.2">9</text>
<text x="11.6" y="23.5">A</text>
<text x="284.3" y="23.5">A</text>
<text x="11.6" y="52.1">B</text>
<text x="284.3" y="52.1">B</text>
<text x="11.6" y="78.8">C</text>
<text x="284.3" y="78.8">C</text>
<text x="11.6" y="106.5">D</text>
<text x="284.3" y="106.5">D</text>
<text x="11.6" y="133.2">E</text>
<text x="284.3" y="133.2">E</text>
<text x="11.6" y="160.8">F</text>
<text x="284.3" y="160.8">F</text>
<text x="256.2" y="177.9">72,56%</text>
<text x="274.7" y="177.9">4of 6</text>
<text x="219.4" y="180.2">04.10.17</text>
<text x="236.9" y="180.2">Wendt</text>
<text x="256.2" y="183.4">Andino_X2_V01-07</text>
<text x="11.6" y="187.6">G</text>
<text x="219.4" y="187.6">12.10.17</text>
<text x="236.4" y="187.6">10:52</text>
<text x="253.9" y="191.7">Andino X2</text>
<text x="253.9" y="188.5">Clear Systems GmbH</text>
<text x="284.3" y="187.6">G</text>
<text x="215.7" y="196.8">Clear Systems GmbH</text>
<text x="253.9" y="194.9">Relays</text>
<text x="26.8" y="201.8">1</text>
<text x="58.1" y="201.8">2</text>
<text x="88.9" y="201.8">3</text>
<text x="118.4" y="201.8">4</text>
<text x="149.3" y="201.8">5</text>
<text x="179.3" y="201.8">6</text>
<text x="209.2" y="201.8">7</text>
<text x="239.2" y="201.8">8</text>
<text x="253.9" y="198.2">Version 01-07-00</text>
<text x="269.6" y="201.8">9</text>
</g>
<g font-size="1.9">
<text x="49.8" y="34.7">2EDGRC-5.08-2</text>
<text x="49.9" y="32.3">K22</text>
<text x="196.3" y="33.2">SM050-16</text>
<text x="196.3" y="30.9">F1</text>
<text x="197.3" y="36">J</text>
<text x="100" y="41.5">RE3</text>
<text x="218" y="42">OMRON-G5V-1</text>
<text x="231.4" y="39.2">RE1</text>
<text x="88.1" y="43.9">RM12-2021-35-1005</text>
<text x="131.8" y="45.2" transform="rotate(-90 131.8 45.2)">1N4148</text>
<text x="182.1" y="46.7">K14</text>
<text x="267.8" y="44.7" transform="rotate(-90 267.8 44.7)">1N4148</text>
<text x="131.8" y="48.9" transform="rotate(-90 131.8 48.9)">D18</text>
<text x="182" y="49.9">15EDGRC-3.5-3</text>
<text x="267.8" y="48.4" transform="rotate(-90 267.8 48.4)">D17</text>
<text x="112.2" y="60.8">T4</text>
<text x="112.2" y="64.9">BC817-40</text>
<text x="247.7" y="60.8">T5</text>
<text x="247.7" y="64.9">BC817-40</text>
<text x="50.2" y="93.2">2EDGRC-5.08-2</text>
<text x="50.3" y="90.4">K16</text>
<text x="88.1" y="101.9">RM12-2021-35-1005</text>
<text x="100" y="99.6">RE2</text>
<text x="131.8" y="106.9" transform="rotate(-90 131.8 106.9)">D15</text>
<text x="131.8" y="103.2" transform="rotate(-90 131.8 103.2)">1N4148</text>
<text x="112.2" y="118.9">T6</text>
<text x="112.2" y="122.9">BC817-40</text>
<text x="49.8" y="148.5">2EDGRC-5.08-2</text>
<text x="49.9" y="150.3">K17</text>
<text x="88.6" y="158.6">RM12-2021-35-1005</text>
<text x="100.5" y="156.2">RE4</text>
<text x="132.3" y="159.9" transform="rotate(-90 132.3 159.9)">1N4148</text>
<text x="132.3" y="163.6" transform="rotate(-90 132.3 163.6)">D16</text>
<text x="112.7" y="175.6">T1</text>
<text x="112.7" y="179.6">BC817-40</text>
<text x="210.6" y="179.7">Bearb.</text>
<text x="222.6" y="175.6">Datum</text>
<text x="238.3" y="175.6">Name</text>
<text x="210.6" y="183.4">Gepr.</text>
<text x="210.6" y="187.1">Ausg.</text>
<text x="165.4" y="197.7">Zust.</text>
<text x="176.5" y="197.7">Änderung</text>
<text x="194.5" y="197.7">Datum</text>
<text x="203.7" y="197.7">Name</text>
</g>
<g font-size="1.5">
<text x="112.4" y="28.7">+5V</text>
<text x="235.4" y="26.4">+24V_RAW</text>
<text x="245.5" y="26.4">+5V</text>
<text x="197.7" y="42">(&lt;0.5A)</text>
<text x="63" y="62.8">OUT1</text>
<text x="198.9" y="62.8">OUT4</text>
<text x="112.4" y="86.7">+5V</text>
<text x="63" y="120.8">OUT2</text>
<text x="112.8" y="143.4">+5V</text>
<text x="63.5" y="177.5">OUT3</text>
<text x="249.3" y="175.1">Maßstab</text>
<text x="269.1" y="175.1">Blatt</text>
<text x="249.3" y="180.6">Datei</text>
<text x="249.3" y="186.2">Titel</text>
</g>
<g font-size="1">
<text x="51.9" y="38.3">1</text>
<text x="107.1" y="38.1">14</text>
<text x="111.3" y="38.1">1</text>
<text x="183.6" y="38.3">1</text>
<text x="197.4" y="38.3">1</text>
<text x="202.1" y="38.3">2</text>
<text x="239.4" y="37.6">10</text>
<text x="243.1" y="37.6">1</text>
<text x="246.8" y="37.6">2</text>
<text x="51.9" y="43.8">2</text>
<text x="107.1" y="44.7">11</text>
<text x="111.3" y="44.7">2</text>
<text x="123.7" y="46.8">2</text>
<text x="123.7" y="44.3">1</text>
<text x="128.4" y="43.1">2</text>
<text x="128.4" y="47">1</text>
<text x="183.6" y="43.8">2</text>
<text x="241.2" y="45.2">6</text>
<text x="246.8" y="45.2">9</text>
<text x="259.2" y="46.4">2</text>
<text x="259.2" y="43.8">1</text>
<text x="264.3" y="42.7">2</text>
<text x="264.3" y="46.6">1</text>
<text x="111.3" y="50">2</text>
<text x="246.8" y="50">2</text>
<text x="111.3" y="54.9">1</text>
<text x="246.8" y="54.9">1</text>
<text x="76.6" y="63.2">2</text>
<text x="81.4" y="63.2">1</text>
<text x="97.8" y="63.2">2</text>
<text x="102.5" y="63.2">1</text>
<text x="108.9" y="63.2">1</text>
<text x="111.3" y="60.2">3</text>
<text x="111.3" y="65">2</text>
<text x="212.1" y="63.2">2</text>
<text x="216.8" y="63.2">1</text>
<text x="233.3" y="63.2">2</text>
<text x="238" y="63.2">1</text>
<text x="244.3" y="63.2">1</text>
<text x="246.8" y="60.2">3</text>
<text x="246.8" y="65">2</text>
<text x="88.3" y="71.3">2</text>
<text x="88.3" y="68.7">1</text>
<text x="92.4" y="67.5">2</text>
<text x="223.7" y="71.3">2</text>
<text x="223.7" y="68.7">1</text>
<text x="227.9" y="67.5">2</text>
<text x="92.4" y="72.4">1</text>
<text x="227.9" y="72.4">1</text>
<text x="51.9" y="101.9">2</text>
<text x="51.9" y="96.4">1</text>
<text x="107.1" y="96.1">14</text>
<text x="111.3" y="96.1">1</text>
<text x="128.4" y="101.2">2</text>
<text x="107.1" y="102.8">11</text>
<text x="111.3" y="102.8">2</text>
<text x="123.7" y="104.9">2</text>
<text x="123.7" y="102.3">1</text>
<text x="128.4" y="105.1">1</text>
<text x="111.3" y="108.1">2</text>
<text x="111.3" y="113">1</text>
<text x="111.3" y="118.2">3</text>
<text x="76.6" y="121.2">2</text>
<text x="81.4" y="121.2">1</text>
<text x="92.4" y="125.6">2</text>
<text x="97.8" y="121.2">2</text>
<text x="102.5" y="121.2">1</text>
<text x="108.9" y="121.2">1</text>
<text x="111.3" y="123.1">2</text>
<text x="88.3" y="129.3">2</text>
<text x="88.3" y="126.8">1</text>
<text x="92.4" y="130.4">1</text>
<text x="51.9" y="153">1</text>
<text x="107.6" y="152.8">14</text>
<text x="111.8" y="152.8">1</text>
<text x="51.9" y="158.5">2</text>
<text x="107.6" y="159.5">11</text>
<text x="111.8" y="159.5">2</text>
<text x="124.2" y="161.6">2</text>
<text x="124.2" y="159">1</text>
<text x="128.8" y="157.9">2</text>
<text x="128.8" y="161.8">1</text>
<text x="111.8" y="164.8">2</text>
<text x="111.8" y="169.6">1</text>
<text x="77.1" y="177.9">2</text>
<text x="81.8" y="177.9">1</text>
<text x="98.3" y="177.9">2</text>
<text x="103" y="177.9">1</text>
<text x="109.3" y="177.9">1</text>
<text x="111.8" y="174.9">3</text>
<text x="111.8" y="179.8">2</text>
<text x="88.7" y="186">2</text>
<text x="88.7" y="183.4">1</text>
<text x="92.9" y="182.3">2</text>
<text x="92.9" y="187.1">1</text>
</g>
</svg>
